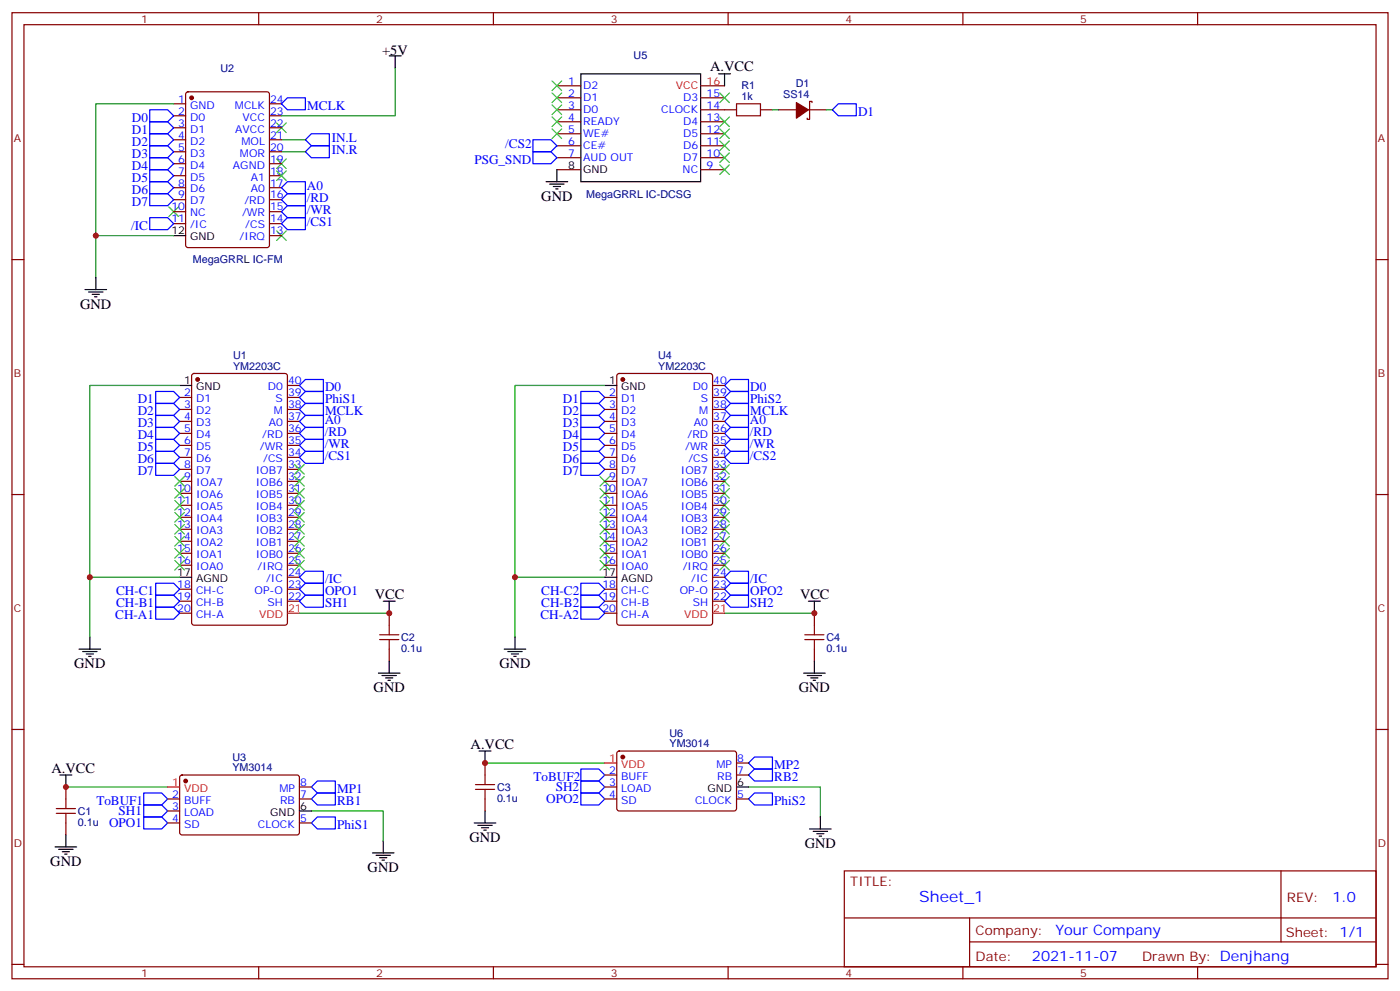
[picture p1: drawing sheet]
<svg xmlns="http://www.w3.org/2000/svg" width="412mm" height="292mm" viewBox="0 0 412 292" stroke-linecap="round" stroke-linejoin="round" font-family="sans-serif">
<g fill="none" stroke="#870000" stroke-width=".35">
<path d="M3.5 3.7h405.4v284.4h-405.4zM7.1 7.3h398.2v277.3h-398.2zM76.2 3.7v3.6M145.3 3.7v3.6M214.5 3.7v3.6M283.6 3.7v3.6M352.8 3.7v3.6M51.2 30.6h3.5M51.2 34.1h3.5M51.2 37.6h3.5M54.9 27.2l.5-.2h23.3l.6 .5 .1 44.7-.5 .6-23.5 .1-.7-.5v-44.7zM79.4 30.6h3.5"/>
<path d="M79.4 34.1h3.5M79.4 37.6h3.5M164 25.3h7.1M164 28.8h7.1M164 32.3h7.1M164 35.8h7.1M164 39.4h7.1M206.4 25.3h7M206.4 28.8h7M206.4 32.3h10.6M206.4 35.8h7M206.4 39.4h7"/>
<path d="M224 32.3h3.5M229.3 32.3h5.3M238.1 32.3h5.3M239.2 30.2v-.4h-.7v5.3h-.7v-.3M51.2 41.1h3.5M51.2 44.7h3.5M51.2 48.2h3.5M51.2 51.7h3.5M51.2 55.2h3.5M51.2 58.8h3.5M79.4 41.1h3.5M79.4 44.7h3.5"/>
<path d="M79.4 48.2h3.5M79.4 51.7h3.5M79.4 55.2h3.5M79.4 58.8h3.5M164 42.9h7.1M164 46.4h7.1M164 50h7.1M206.4 42.9h7M206.4 46.4h7M206.4 50h7M3.5 76.4h3.6M51.2 62.3h3.5"/>
<path d="M51.2 65.8h3.5M79.4 62.3h3.5M79.4 65.8h3.5M79.4 69.4h3.5M405.3 76.4h3.6M52.9 117h3.5M56.7 110.1l.4-.2h26.9l.6 .5 .1 72.9-.5 .7h-27.1l-.6-.5-.1-72.9zM84.7 117h3.5M84.7 113.5h3.5M178.2 117h3.5M181.9 110.1l.5-.2h26.8l.6 .5 .1 72.9-.5 .7h-27l-.7-.5v-72.9zM209.9 117h3.5"/>
<path d="M209.9 113.5h3.5M52.9 120.5h3.5M52.9 124h3.5M52.9 127.6h3.5M52.9 131.1h3.5M52.9 134.6h3.5M52.9 138.1h3.5M84.7 120.5h3.5M84.7 124h3.5M84.7 127.6h3.5M84.7 131.1h3.5M84.7 134.6h3.5"/>
<path d="M84.7 138.1h3.5M178.2 120.5h3.5M178.2 124h3.5M178.2 127.6h3.5M178.2 131.1h3.5M178.2 134.6h3.5M178.2 138.1h3.5M209.9 120.5h3.5M209.9 124h3.5M209.9 127.6h3.5M209.9 131.1h3.5M209.9 134.6h3.5"/>
<path d="M209.9 138.1h3.5M3.5 145.6h3.6M52.9 141.7h3.5M52.9 145.2h3.5M52.9 148.7h3.5M52.9 152.3h3.5M52.9 155.8h3.5M52.9 159.3h3.5M84.7 141.7h3.5M84.7 145.2h3.5M84.7 148.7h3.5M84.7 152.3h3.5"/>
<path d="M84.7 155.8h3.5M84.7 159.3h3.5M178.2 141.7h3.5M178.2 145.2h3.5M178.2 148.7h3.5M178.2 152.3h3.5M178.2 155.8h3.5M178.2 159.3h3.5M209.9 141.7h3.5M209.9 145.2h3.5M209.9 148.7h3.5M209.9 152.3h3.5"/>
<path d="M209.9 155.8h3.5M209.9 159.3h3.5M405.3 145.6h3.6M52.9 162.8h3.5M52.9 166.4h3.5M52.9 173.4h3.5M52.9 177h3.5M84.7 162.8h3.5M84.7 166.4h3.5M84.7 173.4h3.5M84.7 177h3.5M84.7 169.9h3.5"/>
<path d="M178.2 162.8h3.5M178.2 166.4h3.5M178.2 173.4h3.5M178.2 177h3.5M209.9 162.8h3.5M209.9 166.4h3.5M209.9 173.4h3.5M209.9 177h3.5M209.9 169.9h3.5M52.9 180.5h3.5M114.7 180.5v3.5M114.7 191.1v3.5"/>
<path d="M178.2 180.5h3.5M239.9 180.5v3.5M239.9 191.1v3.5M3.5 214.7h3.6M405.3 214.7h3.6M19.4 231.6v3.6M49.4 235.2h3.5M49.4 238.7h3.5M53.2 228.3l.4-.2 34.2 .1 .4 .6-.1 16.5-.6 .4h-34.2l-.4-.7v-16.2zM88.2 235.2h3.5M88.2 231.6h3.5M142.9 224.6v3.5"/>
<path d="M142.9 235.2v3.5M178.2 235.2h3.5M178.2 231.6h3.5M178.2 228.1h3.5M181.9 221.3l.5-.2h34.1l.5 .7-.1 16.5-.6 .4-34.2-.1-.4-.6v-16.2zM217 235.2h3.5M217 228.1h3.5M217 224.6h3.5M19.4 242.2v3.5M49.4 242.2h3.5M88.2 242.2h3.5M248.7 256.3h156.6v28.3h-156.6z"/>
<path d="M377.3 256.4v20.8M248.7 270.2h156.5M285.6 277.2h119.6M285.6 270.2v14.1M3.5 283.8h3.6M76.2 284.6v3.5M145.3 284.6v3.5M214.5 284.6v3.5M283.6 284.6v3.5M352.8 284.6v3.5M405.3 283.8h3.6"/>
</g>
<g fill="#870000" stroke="#870000" stroke-width=".35">
<path d="M234.6 30.2l3.5 2.1-3.5 2.5z"/>
<circle cx="58.2" cy="111.7" r=".53"/>
<circle cx="56.4" cy="28.8" r=".53"/>
<circle cx="183.4" cy="111.7" r=".53"/>
<circle cx="54.7" cy="229.9" r=".53"/>
<circle cx="183.4" cy="222.8" r=".53"/>
</g>
<g fill="none" stroke="#000" stroke-width=".35">
<path d="M114.7 16.4h3.5M116.4 16.4v3.6M171.1 21.7h35.3v31.8h-35.3zM211.7 21.7h3.5M213.4 21.7v3.6M160.9 53.5h6.3M161.9 54.2h4.3M163 54.9h2.1M163.7 55.6h.7M164 50v3.5M51.2 69.4h3.5M25 85.2h6.4"/>
<path d="M26.1 85.9h4.2M27.2 86.6h2.1M27.9 87.3h.7M28.2 81.7v3.5M52.9 113.5h3.5M178.2 113.5h3.5M52.9 169.9h3.5M112.9 177h3.5M114.7 177v3.5M178.2 169.9h3.5M238.1 177h3.6M239.9 177v3.5"/>
<path d="M23.3 191.1h6.3M24.3 191.8h4.3M25.4 192.5h2.1M26.1 193.2h.7M26.5 187.5v3.6M111.5 198.1h6.3M112.5 198.8h4.3M113.6 199.5h2.1M114.7 194.6v3.5M148.5 191.1h6.4M149.6 191.8h4.2M150.6 192.5h2.2"/>
<path d="M151.3 193.2h.7M151.7 187.5v3.6M236.7 198.1h6.4M237.8 198.8h4.2M238.8 199.5h2.1M239.9 194.6v3.5M114.3 200.2h.7M239.5 200.2h.7M17.6 228.1h3.6M19.4 228.1v3.5M88.2 238.7h3.5M141.1 221.1h3.5"/>
<path d="M142.9 221.1v3.5M142.9 238.7v3.5M217 231.6h3.5M16.2 249.3h6.4M17.3 250h4.2M18.3 250.7h2.2M19 251.4h.8M19.4 245.7v3.6M109.7 251h6.4M110.8 251.7h4.2M111.8 252.4h2.1M112.5 253.2h.7"/>
<path d="M112.9 247.5v3.5M139.7 242.2h6.3M140.8 242.9h4.2M141.8 243.6h2.1M142.5 244.3h.7M238.5 244h6.3M239.5 244.7h4.3M240.6 245.4h2.1M241.3 246.1h.7M241.7 240.5v3.5"/>
</g>
<path d="M84.7 180.5h3.5M209.9 180.5h3.5M49.4 231.6h3.5M178.2 224.6h3.5" fill="none" stroke="#f00" stroke-width=".35"/>
<g fill="none" stroke="#3c3" stroke-width=".35">
<path d="M81.5 36.2l2.8 2.8M84.3 36.2l-2.8 2.8M162.6 23.8l2.9 2.9M162.6 27.4l2.9 2.8M162.6 30.9l2.9 2.8M162.6 34.4l2.9 2.9M162.6 38l2.9 2.8M165.5 23.8l-2.9 2.9M165.5 27.4l-2.9 2.8M165.5 30.9l-2.9 2.8M165.5 34.4l-2.9 2.9M165.5 38l-2.9 2.8"/>
<path d="M212 27.4l2.8 2.8M212 34.4l2.8 2.9M212 38l2.8 2.8M214.8 27.4l-2.8 2.8M214.8 34.4l-2.8 2.9M214.8 38l-2.8 2.8M81.5 46.8l2.8 2.8M81.5 50.3l2.8 2.8M84.3 46.8l-2.8 2.8M84.3 50.3l-2.8 2.8M212 41.5l2.8 2.8M212 45l2.8 2.8"/>
<path d="M212 48.5l2.8 2.9M214.8 41.5l-2.8 2.8M214.8 45l-2.8 2.8M214.8 48.5l-2.8 2.9M49.7 60.9l2.9 2.8M52.6 60.9l-2.9 2.8M81.5 67.9l2.8 2.9M84.3 67.9l-2.8 2.9M86.8 136.7l2.8 2.9M89.6 136.7l-2.8 2.9M212 136.7l2.8 2.9M214.8 136.7l-2.8 2.9"/>
<path d="M51.5 140.3l2.8 2.8M51.5 143.8l2.8 2.8M51.5 147.3l2.8 2.8M51.5 150.8l2.8 2.9M51.5 154.4l2.8 2.8M51.5 157.9l2.8 2.8M54.3 140.3l-2.8 2.8M54.3 143.8l-2.8 2.8M54.3 147.3l-2.8 2.8M54.3 150.8l-2.8 2.9M54.3 154.4l-2.8 2.8M54.3 157.9l-2.8 2.8"/>
<path d="M86.8 157.9l2.8 2.8M86.8 154.4l2.8 2.8M86.8 150.8l2.8 2.9M86.8 147.3l2.8 2.8M86.8 143.8l2.8 2.8M86.8 140.3l2.8 2.8M89.6 157.9l-2.8 2.8M89.6 154.4l-2.8 2.8M89.6 150.8l-2.8 2.9M89.6 147.3l-2.8 2.8M89.6 143.8l-2.8 2.8M89.6 140.3l-2.8 2.8"/>
<path d="M176.7 157.9l2.9 2.8M176.7 154.4l2.9 2.8M176.7 150.8l2.9 2.9M176.7 147.3l2.9 2.8M176.7 143.8l2.9 2.8M176.7 140.3l2.9 2.8M179.6 157.9l-2.9 2.8M179.6 154.4l-2.9 2.8M179.6 150.8l-2.9 2.9M179.6 147.3l-2.9 2.8M179.6 143.8l-2.9 2.8M179.6 140.3l-2.9 2.8"/>
<path d="M212 140.3l2.8 2.8M212 143.8l2.8 2.8M212 147.3l2.8 2.8M212 150.8l2.8 2.9M212 154.4l2.8 2.8M212 157.9l2.8 2.8M214.8 140.3l-2.8 2.8M214.8 143.8l-2.8 2.8M214.8 147.3l-2.8 2.8M214.8 150.8l-2.8 2.9M214.8 154.4l-2.8 2.8M214.8 157.9l-2.8 2.8"/>
<path d="M51.5 161.4l2.8 2.9M51.5 165l2.8 2.8M54.3 161.4l-2.8 2.9M54.3 165l-2.8 2.8M86.8 165l2.8 2.8M86.8 161.4l2.8 2.9M89.6 165l-2.8 2.8M89.6 161.4l-2.8 2.9M176.7 165l2.9 2.8M176.7 161.4l2.9 2.9M179.6 165l-2.9 2.8M179.6 161.4l-2.9 2.9"/>
<path d="M212 161.4l2.8 2.9M212 165l2.8 2.8M214.8 161.4l-2.8 2.9M214.8 165l-2.8 2.8"/>
</g>
<g fill="none" stroke="#a10000" stroke-width=".35">
<path d="M217 30.6h7v3.5h-7zM111.8 188.2h5.7M111.8 186.8h5.7M114.7 184v2.8M114.7 188.2v2.9M237.1 188.2h5.6M237.1 186.8h5.6M239.9 184v2.8M239.9 188.2v2.9M16.6 239.4h5.6M16.6 238h5.6M19.4 235.2v2.8"/>
<path d="M19.4 239.4v2.8M140.1 232.3h5.6M140.1 230.9h5.6M142.9 228.1v2.8M142.9 232.3v2.9"/>
</g>
<g fill="none" stroke="#008700" stroke-width=".35">
<path d="M116.4 20v14.1h-33.5M51.2 30.6h-23v38.8M227.5 32.3h1.8M243.4 32.3h1.8M82.9 44.7h7.1M82.9 41.1h7.1M51.2 69.4h-23v12.3M52.9 113.5h-26.4v56.4M178.2 113.5h-26.5v56.4M52.9 169.9h-26.4v17.6M178.2 169.9h-26.5v17.6M88.2 180.5h26.5"/>
<path d="M213.4 180.5h26.5M19.4 231.6h30M91.7 238.7h21.2v8.8M142.9 224.6h35.3M220.5 231.6h21.2v8.9"/>
</g>
<g fill="none" stroke="#00f" stroke-width=".35">
<path d="M44.1 32.3h5.3l1.8 1.8-1.8 1.7h-5.3zM44.1 35.8h5.3l1.8 1.8-1.8 1.8h-5.3zM44.1 39.4h5.3l1.8 1.7-1.8 1.8h-5.3zM84.7 28.8h5.3v3.5h-5.3l-1.8-1.7zM245.2 32.3l1.7-1.7h5.3v3.5h-5.3zM44.1 42.9h5.3l1.8 1.8-1.8 1.7h-5.3zM44.1 46.4h5.3l1.8 1.8-1.8 1.8h-5.3zM44.1 50h5.3l1.8 1.7-1.8 1.8h-5.3zM44.1 53.5h5.3l1.8 1.7-1.8 1.8h-5.3zM44.1 57h5.3l1.8 1.8-1.8 1.7h-5.3zM82.9 55.2l1.8-1.7h5.3v3.5h-5.3zM82.9 58.8l1.8-1.8h5.3v3.5h-5.3z"/>
<path d="M90 41.1l1.7-1.7h5.3v3.5h-5.3zM90 44.7l1.7-1.8h5.3v3.5h-5.3zM157 41.1h5.3l1.7 1.8-1.7 1.8h-5.3zM157 44.7h5.3l1.7 1.7-1.7 1.8h-5.3zM44.1 64.1h5.3l1.8 1.7-1.8 1.8h-5.3zM82.9 65.8l1.8-1.7h5.3v3.5h-5.3zM84.7 60.5h5.3v3.6h-5.3l-1.8-1.8zM45.9 115.2h5.3l1.7 1.8-1.7 1.7h-5.3zM45.9 118.7h5.3l1.7 1.8-1.7 1.8h-5.3zM90 111.7h5.2v3.5h-5.2l-1.8-1.7zM90 115.2h5.2v3.5h-5.2l-1.8-1.7zM90 118.7h5.2v3.6h-5.2l-1.8-1.8z"/>
<path d="M171.1 118.7h5.3l1.8 1.8-1.8 1.8h-5.3zM171.1 115.2h5.3l1.8 1.8-1.8 1.7h-5.3zM215.2 118.7h5.3v3.6h-5.3l-1.8-1.8zM215.2 115.2h5.3v3.5h-5.3l-1.8-1.7zM215.2 111.7h5.3v3.5h-5.3l-1.8-1.7zM45.9 122.3h5.3l1.7 1.7-1.7 1.8h-5.3zM45.9 125.8h5.3l1.7 1.8-1.7 1.7h-5.3zM45.9 129.3h5.3l1.7 1.8-1.7 1.8h-5.3zM45.9 132.9h5.3l1.7 1.7-1.7 1.8h-5.3zM45.9 136.4h5.3l1.7 1.7-1.7 1.8h-5.3zM88.2 124l1.8-1.7h5.2v3.5h-5.2zM88.2 127.6l1.8-1.8h5.2v3.5h-5.2z"/>
<path d="M88.2 131.1l1.8-1.8h5.2v3.6h-5.2zM88.2 134.6l1.8-1.7h5.2v3.5h-5.2zM171.1 136.4h5.3l1.8 1.7-1.8 1.8h-5.3zM171.1 132.9h5.3l1.8 1.7-1.8 1.8h-5.3zM171.1 129.3h5.3l1.8 1.8-1.8 1.8h-5.3zM171.1 125.8h5.3l1.8 1.8-1.8 1.7h-5.3zM171.1 122.3h5.3l1.8 1.7-1.8 1.8h-5.3zM213.4 134.6l1.8-1.7h5.3v3.5h-5.3zM213.4 131.1l1.8-1.8h5.3v3.6h-5.3zM213.4 127.6l1.8-1.8h5.3v3.5h-5.3zM213.4 124l1.8-1.7h5.3v3.5h-5.3zM45.9 171.7h5.3l1.7 1.7-1.7 1.8h-5.3z"/>
<path d="M45.9 175.2h5.3l1.7 1.8-1.7 1.7h-5.3zM45.9 178.7h5.3l1.7 1.8-1.7 1.7h-5.3zM90 168.1h5.2v3.6h-5.2l-1.8-1.8zM90 171.7h5.2v3.5h-5.2l-1.8-1.8zM90 175.2h5.2v3.5h-5.2l-1.8-1.7zM171.1 178.7h5.3l1.8 1.8-1.8 1.7h-5.3zM171.1 175.2h5.3l1.8 1.8-1.8 1.7h-5.3zM171.1 171.7h5.3l1.8 1.7-1.8 1.8h-5.3zM215.2 175.2h5.3v3.5h-5.3l-1.8-1.7zM215.2 171.7h5.3v3.5h-5.3l-1.8-1.8zM215.2 168.1h5.3v3.6h-5.3l-1.8-1.8zM42.3 233.4h5.3l1.8 1.8-1.8 1.7h-5.3z"/>
<path d="M42.3 236.9h5.3l1.8 1.8-1.8 1.8h-5.3zM93.5 233.4h5.3v3.5h-5.3l-1.8-1.7zM93.5 229.9h5.3v3.5h-5.3l-1.8-1.8zM171.1 229.9h5.3l1.8 1.7-1.8 1.8h-5.3zM171.1 233.4h5.3l1.8 1.8-1.8 1.7h-5.3zM171.1 226.3h5.3l1.8 1.8-1.8 1.8h-5.3zM222.2 222.8h5.3v3.5h-5.3l-1.7-1.7zM222.2 226.3h5.3v3.6h-5.3l-1.7-1.8zM222.2 233.4h5.3v3.5h-5.3l-1.7-1.7zM42.3 240.5h5.3l1.8 1.7-1.8 1.8h-5.3zM93.5 240.5h5.3v3.5h-5.3l-1.8-1.8z"/>
</g>
<g fill="#c00">
<circle cx="28.2" cy="69.4" r=".88"/>
<circle cx="26.5" cy="169.9" r=".88"/>
<circle cx="151.7" cy="169.9" r=".88"/>
<circle cx="114.7" cy="180.5" r=".88"/>
<circle cx="239.9" cy="180.5" r=".88"/>
<circle cx="19.4" cy="231.6" r=".88"/>
<circle cx="142.9" cy="224.6" r=".88"/>
</g>
<text font-size="4.6" fill="#00f" x="270.8" y="265.4">Sheet_1</text>
<g font-size="4.2">
<text x="112.6" y="16.1">+5V</text>
<text x="209.2" y="21">A.VCC</text>
<text x="159.5" y="59.1">GND</text>
<text x="23.6" y="90.9">GND</text>
<text x="110.4" y="176.2">VCC</text>
<text x="235.7" y="176.2">VCC</text>
<text x="21.9" y="196.7">GND</text>
<text x="147.1" y="196.7">GND</text>
<text x="110.1" y="203.8">GND</text>
<text x="235.3" y="203.8">GND</text>
<text x="138.6" y="220.3">A.VCC</text>
<text x="15.2" y="227.4">A.VCC</text>
<text x="138.3" y="247.9">GND</text>
<text x="237.1" y="249.6">GND</text>
<text x="14.8" y="254.9">GND</text>
<text x="108.3" y="256.7">GND</text>
</g>
<g font-size="4.2" fill="#00f">
<text x="392.5" y="265.6">1.0</text>
<text x="310.9" y="275.2">Your Company</text>
<text x="304" y="283">2021-11-07</text>
</g>
<g font-size="3.9" fill="#00f">
<text x="38.8" y="35.8">D0</text>
<text x="90.5" y="32.3">MCLK</text>
<text x="252.8" y="34.1">D1</text>
<text x="38.8" y="39.4">D1</text>
<text x="97.7" y="41.8">IN.L</text>
<text x="38.8" y="42.9">D2</text>
<text x="38.8" y="46.4">D3</text>
<text x="97.7" y="45.4">IN.R</text>
<text x="148.8" y="43.6">/CS2</text>
<text x="38.8" y="50">D4</text>
<text x="38.8" y="53.5">D5</text>
<text x="139.7" y="48.2">PSG_SND</text>
<text x="38.8" y="57">D6</text>
<text x="90.4" y="55.9">A0</text>
<text x="90.4" y="59.5">/RD</text>
<text x="38.8" y="60.5">D7</text>
<text x="90.4" y="63">/WR</text>
<text x="38.6" y="67.6">/IC</text>
<text x="90.4" y="66.5">/CS1</text>
<text x="40.6" y="118.7">D1</text>
<text x="95.8" y="115.2">D0</text>
<text x="95.8" y="118.7">PhiS1</text>
<text x="165.8" y="118.7">D1</text>
<text x="221" y="118.7">PhiS2</text>
<text x="221" y="115.2">D0</text>
<text x="40.6" y="122.3">D2</text>
<text x="40.6" y="125.8">D3</text>
<text x="95.7" y="124.7">A0</text>
<text x="95.8" y="122.3">MCLK</text>
<text x="165.8" y="125.8">D3</text>
<text x="165.8" y="122.3">D2</text>
<text x="220.9" y="124.7">A0</text>
<text x="221" y="122.3">MCLK</text>
<text x="40.6" y="129.3">D4</text>
<text x="95.7" y="128.3">/RD</text>
<text x="95.7" y="131.8">/WR</text>
<text x="165.8" y="129.3">D4</text>
<text x="220.9" y="131.8">/WR</text>
<text x="220.9" y="128.3">/RD</text>
<text x="40.6" y="132.9">D5</text>
<text x="40.6" y="136.4">D6</text>
<text x="95.7" y="135.3">/CS1</text>
<text x="165.8" y="136.4">D6</text>
<text x="165.8" y="132.9">D5</text>
<text x="220.9" y="135.3">/CS2</text>
<text x="40.6" y="139.9">D7</text>
<text x="165.8" y="139.9">D7</text>
<text x="95.8" y="171.7">/IC</text>
<text x="221" y="171.7">/IC</text>
<text x="34.2" y="175.2">CH-C1</text>
<text x="34.2" y="178.7">CH-B1</text>
<text x="95.8" y="175.2">OPO1</text>
<text x="95.8" y="178.7">SH1</text>
<text x="159.4" y="178.7">CH-B2</text>
<text x="159.4" y="175.2">CH-C2</text>
<text x="221" y="178.7">SH2</text>
<text x="221" y="175.2">OPO2</text>
<text x="34" y="182.2">CH-A1</text>
<text x="159.2" y="182.2">CH-A2</text>
<text x="228.1" y="226.3">MP2</text>
<text x="99.3" y="233.4">MP1</text>
<text x="157.1" y="229.9">ToBUF2</text>
<text x="163.7" y="232.7">SH2</text>
<text x="228.1" y="229.9">RB2</text>
<text x="28.4" y="236.9">ToBUF1</text>
<text x="34.9" y="239.7">SH1</text>
<text x="99.3" y="236.9">RB1</text>
<text x="160.9" y="236.2">OPO2</text>
<text x="228.1" y="236.9">PhiS2</text>
<text x="32.1" y="243.3">OPO1</text>
<text x="99.3" y="244">PhiS1</text>
</g>
<g font-size="3.9" fill="#800">
<text x="250.5" y="260.9">TITLE:</text>
<text x="379.1" y="265.6">REV:</text>
<text x="287.4" y="275.1">Company:</text>
<text x="378.7" y="275.7">Sheet: 1/1</text>
<text x="287.4" y="282.8">Date:</text>
<text x="336.4" y="282.9">Drawn By: Denjhang</text>
</g>
<g font-size="3.2" fill="#800">
<text x="41.6" y="6.7">1</text>
<text x="110.8" y="6.7">2</text>
<text x="179.9" y="6.7">3</text>
<text x="249.1" y="6.7">4</text>
<text x="318.2" y="6.7">5</text>
<text x="4.1" y="41.8">A</text>
<text x="405.9" y="41.8">A</text>
<text x="4.1" y="111">B</text>
<text x="405.9" y="111">B</text>
<text x="4.1" y="180.1">C</text>
<text x="405.9" y="180.1">C</text>
<text x="4.1" y="249.3">D</text>
<text x="405.9" y="249.3">D</text>
<text x="41.6" y="287.5">1</text>
<text x="110.8" y="287.5">2</text>
<text x="179.9" y="287.5">3</text>
<text x="249.1" y="287.5">4</text>
<text x="318.2" y="287.5">5</text>
</g>
<g font-size="3.2" fill="#000080">
<text x="186.6" y="17.3">U5</text>
<text x="64.9" y="21.1">U2</text>
<text x="218.4" y="29.5">1k</text>
<text x="218.4" y="26.3">R1</text>
<text x="230.7" y="28.8">SS14</text>
<text x="234.4" y="25.6">D1</text>
<text x="172.6" y="58.1">MegaGRRL IC-DCSG</text>
<text x="56.8" y="77.6">MegaGRRL IC-FM</text>
<text x="68.7" y="105.7">U1</text>
<text x="193.9" y="105.7">U4</text>
<text x="68.6" y="108.8">YM2203C</text>
<text x="193.9" y="108.8">YM2203C</text>
<text x="118.2" y="191.8">0.1u</text>
<text x="118.2" y="188.7">C2</text>
<text x="243.4" y="191.8">0.1u</text>
<text x="243.4" y="188.7">C4</text>
<text x="197.2" y="220">YM3014</text>
<text x="197.2" y="216.8">U6</text>
<text x="68.4" y="227">YM3014</text>
<text x="68.5" y="223.9">U3</text>
<text x="146.4" y="232.8">C3</text>
<text x="22.9" y="239.9">C1</text>
<text x="146.4" y="235.9">0.1u</text>
<text x="22.9" y="243">0.1u</text>
</g>
<g font-size="3.2" fill="#00f">
<text x="167.3" y="24.9">1</text>
<text x="167.3" y="28.4">2</text>
<text x="171.8" y="26.3">D2</text>
<text x="171.8" y="29.8">D1</text>
<text x="201.2" y="29.8">D3</text>
<text x="208.1" y="28.4">15</text>
<text x="52.5" y="30.2">1</text>
<text x="52.5" y="33.7">2</text>
<text x="56" y="32">GND</text>
<text x="56" y="35.5">D0</text>
<text x="69.2" y="32">MCLK</text>
<text x="71.5" y="35.5">VCC</text>
<text x="79.6" y="33.7">23</text>
<text x="79.6" y="30.2">24</text>
<text x="167.3" y="32">3</text>
<text x="167.3" y="35.5">4</text>
<text x="171.8" y="33.4">D0</text>
<text x="194.8" y="33.4">CLOCK</text>
<text x="208.1" y="35.5">13</text>
<text x="208.1" y="32">14</text>
<text x="52.5" y="37.3">3</text>
<text x="52.5" y="40.8">4</text>
<text x="56" y="39">D1</text>
<text x="69.3" y="39">AVCC</text>
<text x="79.6" y="40.8">21</text>
<text x="79.6" y="37.3">22</text>
<text x="167.3" y="39">5</text>
<text x="171.8" y="36.9">READY</text>
<text x="171.8" y="40.4">WE#</text>
<text x="201.2" y="40.4">D5</text>
<text x="201.2" y="36.9">D4</text>
<text x="208.1" y="39">12</text>
<text x="52.5" y="44.3">5</text>
<text x="52.5" y="47.8">6</text>
<text x="56" y="42.5">D2</text>
<text x="56" y="46.1">D3</text>
<text x="70.7" y="46.1">MOR</text>
<text x="71.1" y="42.5">MOL</text>
<text x="79.6" y="47.8">19</text>
<text x="79.6" y="44.3">20</text>
<text x="167.3" y="42.5">6</text>
<text x="167.3" y="46.1">7</text>
<text x="171.8" y="44">CE#</text>
<text x="171.8" y="47.5">AUD OUT</text>
<text x="201.2" y="47.5">D7</text>
<text x="201.2" y="44">D6</text>
<text x="208.1" y="46.1">10</text>
<text x="208.1" y="42.5">11</text>
<text x="52.5" y="51.4">7</text>
<text x="56" y="49.6">D4</text>
<text x="56" y="53.1">D5</text>
<text x="68.6" y="49.6">AGND</text>
<text x="73.9" y="53.1">A1</text>
<text x="79.6" y="51.4">18</text>
<text x="201.1" y="51">NC</text>
<text x="208.1" y="49.6">9</text>
<text x="52.5" y="54.9">8</text>
<text x="52.5" y="58.4">9</text>
<text x="56" y="56.7">D6</text>
<text x="73.9" y="56.7">A0</text>
<text x="79.6" y="58.4">16</text>
<text x="79.6" y="54.9">17</text>
<text x="50.5" y="61.9">10</text>
<text x="50.5" y="65.5">11</text>
<text x="56" y="60.2">D7</text>
<text x="56" y="63.7">NC</text>
<text x="71.3" y="63.7">/WR</text>
<text x="72" y="60.2">/RD</text>
<text x="79.6" y="65.5">14</text>
<text x="79.6" y="61.9">15</text>
<text x="56" y="67.2">/IC</text>
<text x="70.6" y="70.8">/IRQ</text>
<text x="72.2" y="67.2">/CS</text>
<text x="79.6" y="69">13</text>
<text x="84.8" y="113.1">40</text>
<text x="210.1" y="113.1">40</text>
<text x="54.3" y="116.6">2</text>
<text x="57.7" y="118.4">D1</text>
<text x="78.9" y="114.9">D0</text>
<text x="81.2" y="118.4">S</text>
<text x="84.8" y="116.6">39</text>
<text x="179.5" y="116.6">2</text>
<text x="183" y="118.4">D1</text>
<text x="204.1" y="114.9">D0</text>
<text x="206.4" y="118.4">S</text>
<text x="210.1" y="116.6">39</text>
<text x="54.3" y="120.2">3</text>
<text x="54.3" y="123.7">4</text>
<text x="57.7" y="121.9">D2</text>
<text x="57.7" y="125.4">D3</text>
<text x="79.2" y="125.4">A0</text>
<text x="80.7" y="121.9">M</text>
<text x="84.8" y="123.7">37</text>
<text x="84.8" y="120.2">38</text>
<text x="179.5" y="120.2">3</text>
<text x="179.5" y="123.7">4</text>
<text x="183" y="121.9">D2</text>
<text x="183" y="125.4">D3</text>
<text x="204.4" y="125.4">A0</text>
<text x="205.9" y="121.9">M</text>
<text x="210.1" y="123.7">37</text>
<text x="210.1" y="120.2">38</text>
<text x="54.3" y="127.2">5</text>
<text x="54.3" y="130.7">6</text>
<text x="57.7" y="129">D4</text>
<text x="77.3" y="129">/RD</text>
<text x="84.8" y="130.7">35</text>
<text x="84.8" y="127.2">36</text>
<text x="179.5" y="127.2">5</text>
<text x="179.5" y="130.7">6</text>
<text x="183" y="129">D4</text>
<text x="202.5" y="129">/RD</text>
<text x="210.1" y="130.7">35</text>
<text x="210.1" y="127.2">36</text>
<text x="54.3" y="134.3">7</text>
<text x="54.3" y="137.8">8</text>
<text x="57.7" y="132.5">D5</text>
<text x="57.7" y="136">D6</text>
<text x="76.6" y="132.5">/WR</text>
<text x="77.5" y="136">/CS</text>
<text x="84.8" y="137.8">33</text>
<text x="84.8" y="134.3">34</text>
<text x="179.5" y="134.3">7</text>
<text x="179.5" y="137.8">8</text>
<text x="183" y="132.5">D5</text>
<text x="183" y="136">D6</text>
<text x="201.8" y="132.5">/WR</text>
<text x="202.8" y="136">/CS</text>
<text x="210.1" y="137.8">33</text>
<text x="210.1" y="134.3">34</text>
<text x="54.3" y="141.3">9</text>
<text x="57.7" y="139.6">D7</text>
<text x="57.7" y="143.1">IOA7</text>
<text x="75.3" y="143.1">IOB6</text>
<text x="75.3" y="139.6">IOB7</text>
<text x="84.8" y="141.3">32</text>
<text x="179.5" y="141.3">9</text>
<text x="183" y="139.6">D7</text>
<text x="183" y="143.1">IOA7</text>
<text x="200.6" y="143.1">IOB6</text>
<text x="200.6" y="139.6">IOB7</text>
<text x="210.1" y="141.3">32</text>
<text x="52.2" y="144.9">10</text>
<text x="52.2" y="148.4">11</text>
<text x="57.7" y="146.6">IOA6</text>
<text x="75.3" y="146.6">IOB5</text>
<text x="84.8" y="148.4">30</text>
<text x="84.8" y="144.9">31</text>
<text x="177.5" y="144.9">10</text>
<text x="177.5" y="148.4">11</text>
<text x="183" y="146.6">IOA6</text>
<text x="200.6" y="146.6">IOB5</text>
<text x="210.1" y="148.4">30</text>
<text x="210.1" y="144.9">31</text>
<text x="52.2" y="151.9">12</text>
<text x="52.2" y="155.4">13</text>
<text x="57.7" y="150.1">IOA5</text>
<text x="57.7" y="153.7">IOA4</text>
<text x="75.3" y="153.7">IOB3</text>
<text x="75.3" y="150.1">IOB4</text>
<text x="84.8" y="155.4">28</text>
<text x="84.8" y="151.9">29</text>
<text x="177.5" y="151.9">12</text>
<text x="177.5" y="155.4">13</text>
<text x="183" y="150.1">IOA5</text>
<text x="183" y="153.7">IOA4</text>
<text x="200.6" y="153.7">IOB3</text>
<text x="200.6" y="150.1">IOB4</text>
<text x="210.1" y="155.4">28</text>
<text x="210.1" y="151.9">29</text>
<text x="52.2" y="159">14</text>
<text x="57.7" y="157.2">IOA3</text>
<text x="57.7" y="160.7">IOA2</text>
<text x="75.3" y="160.7">IOB1</text>
<text x="75.3" y="157.2">IOB2</text>
<text x="84.8" y="159">27</text>
<text x="177.5" y="159">14</text>
<text x="183" y="157.2">IOA3</text>
<text x="183" y="160.7">IOA2</text>
<text x="200.6" y="160.7">IOB1</text>
<text x="200.6" y="157.2">IOB2</text>
<text x="210.1" y="159">27</text>
<text x="52.2" y="162.5">15</text>
<text x="52.2" y="166">16</text>
<text x="57.7" y="164.3">IOA1</text>
<text x="57.7" y="167.8">IOA0</text>
<text x="75.3" y="164.3">IOB0</text>
<text x="75.9" y="167.8">/IRQ</text>
<text x="84.8" y="166">25</text>
<text x="84.8" y="162.5">26</text>
<text x="177.5" y="162.5">15</text>
<text x="177.5" y="166">16</text>
<text x="183" y="164.3">IOA1</text>
<text x="183" y="167.8">IOA0</text>
<text x="200.6" y="164.3">IOB0</text>
<text x="201.1" y="167.8">/IRQ</text>
<text x="210.1" y="166">25</text>
<text x="210.1" y="162.5">26</text>
<text x="52.2" y="173.1">18</text>
<text x="78.4" y="171.3">/IC</text>
<text x="84.8" y="173.1">23</text>
<text x="84.8" y="169.5">24</text>
<text x="177.5" y="173.1">18</text>
<text x="203.6" y="171.3">/IC</text>
<text x="210.1" y="173.1">23</text>
<text x="210.1" y="169.5">24</text>
<text x="52.2" y="176.6">19</text>
<text x="57.7" y="174.8">CH-C</text>
<text x="57.7" y="178.4">CH-B</text>
<text x="75" y="174.8">OP-O</text>
<text x="78.8" y="178.4">SH</text>
<text x="84.8" y="176.6">22</text>
<text x="177.5" y="176.6">19</text>
<text x="183" y="174.8">CH-C</text>
<text x="183" y="178.4">CH-B</text>
<text x="200.2" y="174.8">OP-O</text>
<text x="204" y="178.4">SH</text>
<text x="210.1" y="176.6">22</text>
<text x="52.2" y="180.1">20</text>
<text x="57.7" y="181.9">CH-A</text>
<text x="177.5" y="180.1">20</text>
<text x="183" y="181.9">CH-A</text>
<text x="179.5" y="227.8">2</text>
<text x="211.1" y="226">MP</text>
<text x="217.1" y="227.8">7</text>
<text x="217.1" y="224.2">8</text>
<text x="82.3" y="233">MP</text>
<text x="88.4" y="231.3">8</text>
<text x="179.5" y="231.3">3</text>
<text x="183" y="229.5">BUFF</text>
<text x="183" y="233">LOAD</text>
<text x="211.3" y="229.5">RB</text>
<text x="50.7" y="234.8">2</text>
<text x="50.7" y="238.3">3</text>
<text x="54.2" y="236.6">BUFF</text>
<text x="82.5" y="236.6">RB</text>
<text x="88.4" y="234.8">7</text>
<text x="179.5" y="234.8">4</text>
<text x="183" y="236.6">SD</text>
<text x="204.8" y="236.6">CLOCK</text>
<text x="217.1" y="234.8">5</text>
<text x="50.7" y="241.9">4</text>
<text x="54.2" y="240.1">LOAD</text>
<text x="54.2" y="243.6">SD</text>
<text x="76" y="243.6">CLOCK</text>
<text x="88.4" y="241.9">5</text>
</g>
<g font-size="3.2" fill="#f00">
<text x="199.1" y="26.3">VCC</text>
<text x="208.1" y="24.9">16</text>
<text x="76.3" y="181.9">VDD</text>
<text x="84.8" y="180.1">21</text>
<text x="201.5" y="181.9">VDD</text>
<text x="210.1" y="180.1">21</text>
<text x="179.5" y="224.2">1</text>
<text x="183" y="226">VDD</text>
<text x="50.7" y="231.3">1</text>
<text x="54.2" y="233">VDD</text>
</g>
<g font-size="3.2">
<text x="167.3" y="49.6">8</text>
<text x="171.8" y="51">GND</text>
<text x="50.5" y="69">12</text>
<text x="56" y="70.8">GND</text>
<text x="54.3" y="113.1">1</text>
<text x="179.5" y="113.1">1</text>
<text x="57.7" y="114.9">GND</text>
<text x="183" y="114.9">GND</text>
<text x="52.2" y="169.5">17</text>
<text x="57.7" y="171.3">AGND</text>
<text x="177.5" y="169.5">17</text>
<text x="183" y="171.3">AGND</text>
<text x="208.4" y="233">GND</text>
<text x="217.1" y="231.3">6</text>
<text x="88.4" y="238.3">6</text>
<text x="79.6" y="240.1">GND</text>
</g>
</svg>
